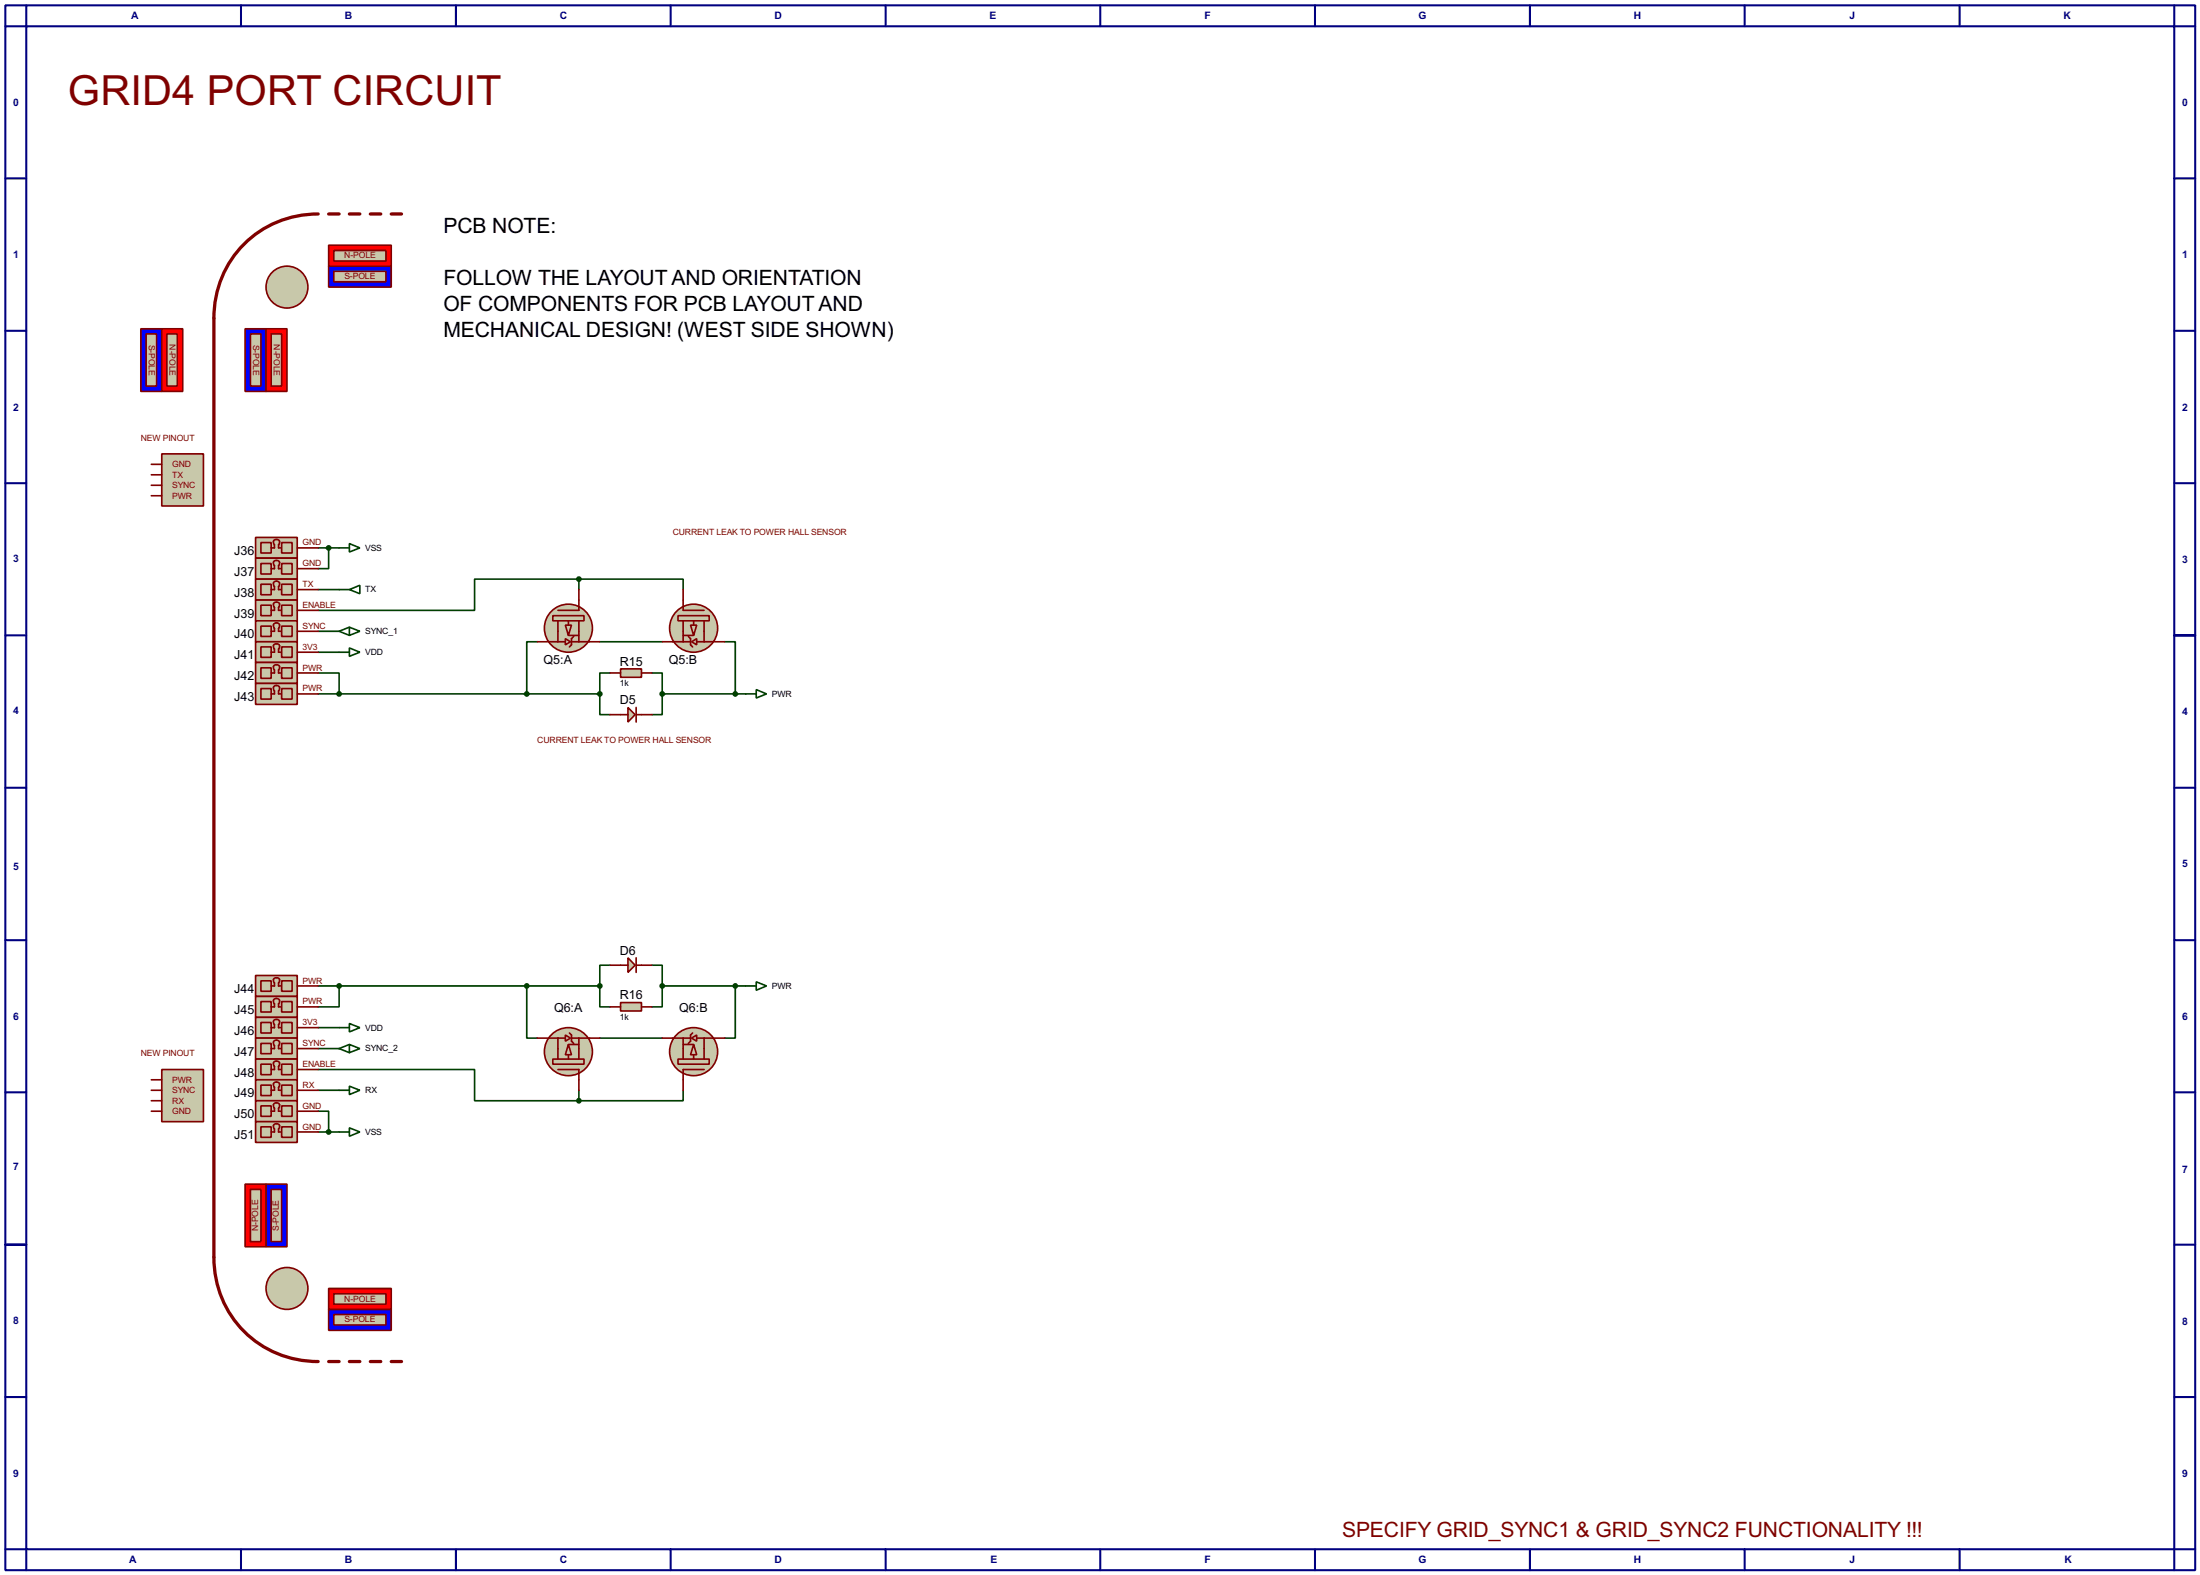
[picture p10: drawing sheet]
<svg xmlns="http://www.w3.org/2000/svg" width="536mm" height="383mm" viewBox="0 0 536 383" stroke-linecap="round" stroke-linejoin="round" font-family="sans-serif">
<g fill="none" stroke="#000080" stroke-width=".5">
<path d="M1.3 1.3h533.4v381h-533.4zM6.4 6.4h523.2v370.8h-523.2zM6.4 1.3v5.1h-5.1M58.7 1.3v5.1M111.1 1.3v5.1M163.4 1.3v5.1M215.7 1.3v5.1M268 1.3v5.1M320.3 1.3v5.1M372.7 1.3v5.1M425 1.3v5.1M477.3 1.3v5.1"/>
<path d="M529.6 1.3v5.1h5.1M1.3 43.5h5.1M529.6 43.5h5.1M1.3 80.6h5.1M529.6 80.6h5.1M1.3 117.7h5.1M529.6 117.7h5.1M1.3 154.7h5.1M529.6 154.7h5.1M1.3 191.8h5.1M529.6 191.8h5.1M1.3 228.9h5.1"/>
<path d="M529.6 228.9h5.1M1.3 266h5.1M529.6 266h5.1M1.3 303.1h5.1M529.6 303.1h5.1M1.3 340.2h5.1M529.6 340.2h5.1M1.3 377.2h5.1v5.1M58.7 377.2v5.1M111.1 377.2v5.1M163.4 377.2v5.1M215.7 377.2v5.1"/>
<path d="M268 377.2v5.1M320.3 377.2v5.1M372.7 377.2v5.1M425 377.2v5.1M477.3 377.2v5.1M534.7 377.2h-5.1v5.1"/>
</g>
<g fill="none" stroke="#004000" stroke-width=".4">
<path d="M77.5 133.4h5.1M80.1 133.4v5.1h-2.6M77.5 143.6h5.1M77.5 153.7h5.1M77.5 158.8h5.1M130.9 156.3h-2.6v12.7M141 141h25.4v2.6M141 141h-25.4v7.6h-38.1M141 141v2.6M146.1 156.3h15.2M176.6 156.3h2.5v12.7M77.5 163.9h5.1v5.1"/>
<path d="M77.5 169h68.6M146.1 169v5h2.5M148.6 163.9h-2.5v5.1M158.8 163.9h2.5v5.1M161.3 169v5h-2.5M161.3 169h20.4M148.6 235h-2.5v5.1M158.8 235h2.5v5.1M77.5 240.1h68.6M77.5 250.2h5.1M77.5 255.3h5.1M82.6 240.1v5.1h-5.1"/>
<path d="M128.3 240.1v12.7h2.6M146.1 240.1v5.1h2.5M146.1 252.8h15.2M161.3 240.1v5.1h-2.5M161.3 240.1h20.4M179.1 240.1v12.7h-2.5M77.5 260.4h38.1v7.6h25.4M77.5 270.6h2.6v5M77.5 265.5h5.1M77.5 275.6h5.1M141 265.5v2.5M166.4 265.5v2.5h-25.4"/>
</g>
<path d="M59.7 80.1h5.1v15.2h-5.1z" fill="#00f" stroke="#800000" stroke-width=".4"/>
<path d="M64.8 80.1h5.1v15.2h-5.1z" fill="#f00" stroke="#800000" stroke-width=".4"/>
<g fill="#c8c8aa" stroke="#800000" stroke-width=".4">
<path d="M61 81.3h2.6v12.7h-2.6z"/>
<path d="M66.1 81.3h2.5v12.7h-2.5z"/>
</g>
<path d="M64.8 288.3h5.1v15.3h-5.1z" fill="#00f" stroke="#800000" stroke-width=".4"/>
<path d="M59.7 288.3h5.1v15.3h-5.1z" fill="#f00" stroke="#800000" stroke-width=".4"/>
<g fill="#c8c8aa" stroke="#800000" stroke-width=".4">
<path d="M66.1 289.6h2.5v12.7h-2.5z"/>
<path d="M61 289.6h2.6v12.7h-2.6z"/>
</g>
<path d="M77.5 52.1a25.1 25.1 0 0 0-25.4 25.4v228.6a25.1 25.1 0 0 0 25.4 25.4" fill="none" stroke="#800000" stroke-width=".8"/>
<g fill="#c8c8aa" stroke="#800000" stroke-width=".4">
<circle cx="69.9" cy="69.9" r="5.1"/>
<circle cx="69.9" cy="313.7" r="5.1"/>
</g>
<path d="M80.1 64.8h15.2v5.1h-15.2z" fill="#00f" stroke="#800000" stroke-width=".4"/>
<path d="M80.1 59.7h15.2v5.1h-15.2z" fill="#f00" stroke="#800000" stroke-width=".4"/>
<g fill="#c8c8aa" stroke="#800000" stroke-width=".4">
<path d="M81.3 66.1h12.7v2.5h-12.7z"/>
<path d="M81.3 61h12.7v2.6h-12.7z"/>
</g>
<path d="M80.1 318.8h15.2v5.1h-15.2z" fill="#00f" stroke="#800000" stroke-width=".4"/>
<path d="M80.1 313.7h15.2v5.1h-15.2z" fill="#f00" stroke="#800000" stroke-width=".4"/>
<g fill="#c8c8aa" stroke="#800000" stroke-width=".4">
<path d="M81.3 320.1h12.7v2.5h-12.7z"/>
<path d="M81.3 315h12.7v2.6h-12.7z"/>
</g>
<path d="M80.1 52.1h2.5M85.1 52.1h2.6M90.2 52.1h2.6M95.3 52.1h2.5M80.1 331.5h2.5M85.1 331.5h2.6M90.2 331.5h2.6M95.3 331.5h2.5" fill="none" stroke="#800000" stroke-width=".8"/>
<path d="M34.3 80.1h5.1v15.2h-5.1z" fill="#00f" stroke="#800000" stroke-width=".4"/>
<path d="M39.4 80.1h5.1v15.2h-5.1z" fill="#f00" stroke="#800000" stroke-width=".4"/>
<g fill="#c8c8aa" stroke="#800000" stroke-width=".4">
<path d="M35.6 81.3h2.6v12.7h-2.6z"/>
<path d="M40.7 81.3h2.5v12.7h-2.5z"/>
<path d="M134.7 257.9h7.6v1.2h-7.6z"/>
</g>
<g fill="#c8c8aa" stroke="#800000" stroke-width=".4">
<path d="M138.5 254.3l.7 2.5h-1.5z"/>
<circle cx="138.4" cy="256.1" r="5.9"/>
</g>
<path d="M135.9 252.8v5.1M138.5 256.8v1.1M138.5 254.3h2.5M141 252.8v5.1M135.9 260.4h5.1v2.5" fill="none" stroke="#800000" stroke-width=".4"/>
<path d="M137.7 252l1.3 .8-1.3 .7z" fill="#c8c8aa" stroke="#800000" stroke-width=".4"/>
<path d="M130.9 252.8h2.5M133.7 252.8h4M138.7 251.5l.5 .5v1.5l.6 .6M139.2 252.8h6.9M141 262.9v2.6" fill="none" stroke="#800000" stroke-width=".4"/>
<g fill="#c8c8aa" stroke="#800000" stroke-width=".4">
<path d="M169 254.3l.7 2.5h-1.5z"/>
<circle cx="168.9" cy="256.1" r="5.9"/>
</g>
<path d="M165.2 257.9h7.6v1.2h-7.6z" fill="#c8c8aa" stroke="#800000" stroke-width=".4"/>
<path d="M166.4 252.8v5.1M166.4 254.3h2.6M169 256.8v1.1M171.5 252.8v5.1M171.5 260.4h-5.1v2.5" fill="none" stroke="#800000" stroke-width=".4"/>
<path d="M168.5 252.8l1.2-.8v1.5z" fill="#c8c8aa" stroke="#800000" stroke-width=".4"/>
<path d="M161.3 252.8h6.9M168.7 251.5l-.5 .5v1.5l-.5 .6M169.7 252.8h4.1M174 252.8h2.6M166.4 262.9v2.6" fill="none" stroke="#800000" stroke-width=".4"/>
<path d="M153 233.2l1.7 1.8-1.7 1.8z" fill="#c8c8aa" stroke="#800000" stroke-width=".4"/>
<path d="M148.6 235h4.4M155 233.2v3.6M155 235h3.8" fill="none" stroke="#800000" stroke-width=".4"/>
<g fill="#004000" stroke="#004000" stroke-width=".4">
<circle cx="161.3" cy="240.1" r=".5"/>
<circle cx="146.1" cy="240.1" r=".5"/>
</g>
<path d="M151.2 244.1h5.1v2.1h-5.1z" fill="#c8c8aa" stroke="#800000" stroke-width=".4"/>
<path d="M148.6 245.2h2.6M156.3 245.2h2.5" fill="none" stroke="#800000" stroke-width=".4"/>
<g fill="#c8c8aa" stroke="#800000" stroke-width=".4">
<path d="M39.4 110.5h10.2v12.7h-10.2z"/>
<path d="M39.4 260.4h10.2v12.7h-10.2z"/>
</g>
<g fill="none" stroke="#004000" stroke-width=".4">
<path d="M82.6 133.4h2.5M85.1 132.4l2.6 1-2.6 1zM82.6 143.6h2.5M85.1 143.6l2.6-1.1v2.1zM85.1 152.7l2.6 1-2.6 1zM85.1 152.7l-2.5 1 2.5 1M181.7 169h2.5M184.2 167.9l2.5 1.1-2.5 1zM184.2 239.1l2.5 1-2.5 1zM85.1 254.3l2.6 1-2.6 1zM85.1 254.3l-2.5 1 2.5 1M181.7 240.1h2.5"/>
<path d="M82.6 275.6h2.5M82.6 265.5h2.5M85.1 274.6l2.6 1-2.6 1.1zM85.1 264.5l2.6 1-2.6 1z"/>
</g>
<path d="M36.9 113.1h2.5M36.9 115.6h2.5M36.9 118.2h2.5M36.9 120.7h2.5M36.9 262.9h2.5M36.9 265.5h2.5M36.9 268h2.5M36.9 270.6h2.5" fill="none" stroke="#800000" stroke-width=".4"/>
<g fill="#c8c8aa" stroke="#800000" stroke-width=".4">
<path d="M137.7 152.2h1.5l-.7 2.5z"/>
<circle cx="138.4" cy="153" r="5.9"/>
</g>
<path d="M134.7 149.9h7.6v1.3h-7.6z" fill="#c8c8aa" stroke="#800000" stroke-width=".4"/>
<path d="M135.9 151.2v5.1M138.5 151.2v1M138.5 154.7h2.5M141 146.1v2.5h-5.1M141 151.2v5.1" fill="none" stroke="#800000" stroke-width=".4"/>
<path d="M137.7 155.5l1.3 .8-1.3 .7z" fill="#c8c8aa" stroke="#800000" stroke-width=".4"/>
<path d="M130.9 156.3h2.5M133.7 156.3h4M139.2 156.3h6.9M139.8 155l-.6 .5v1.5l-.5 .5M141 143.6v2.5" fill="none" stroke="#800000" stroke-width=".4"/>
<g fill="#c8c8aa" stroke="#800000" stroke-width=".4">
<path d="M168.2 152.2h1.5l-.7 2.5z"/>
<circle cx="168.9" cy="153" r="5.9"/>
</g>
<path d="M165.2 149.9h7.6v1.3h-7.6z" fill="#c8c8aa" stroke="#800000" stroke-width=".4"/>
<path d="M166.4 146.1v2.5h5.1M166.4 151.2v5.1M166.4 154.7h2.6M169 151.2v1M171.5 151.2v5.1" fill="none" stroke="#800000" stroke-width=".4"/>
<path d="M168.5 156.3l1.2-.8v1.5z" fill="#c8c8aa" stroke="#800000" stroke-width=".4"/>
<path d="M161.3 156.3h6.9M166.4 143.6v2.5M167.7 155l.5 .5v1.5l.5 .5M169.7 156.3h4.1M174 156.3h2.6" fill="none" stroke="#800000" stroke-width=".4"/>
<path d="M153 172.3l1.7 1.7-1.7 1.8z" fill="#c8c8aa" stroke="#800000" stroke-width=".4"/>
<path d="M148.6 174h4.4M155 172.3v3.5M155 174h3.8" fill="none" stroke="#800000" stroke-width=".4"/>
<g fill="#004000" stroke="#004000" stroke-width=".4">
<circle cx="161.3" cy="169" r=".5"/>
<circle cx="146.1" cy="169" r=".5"/>
</g>
<path d="M151.2 162.9h5.1v2h-5.1z" fill="#c8c8aa" stroke="#800000" stroke-width=".4"/>
<path d="M148.6 163.9h2.6M156.3 163.9h2.5" fill="none" stroke="#800000" stroke-width=".4"/>
<g fill="#004000" stroke="#004000" stroke-width=".4">
<circle cx="128.3" cy="240.1" r=".5"/>
<circle cx="141" cy="141" r=".5"/>
<circle cx="141" cy="268" r=".5"/>
<circle cx="179.1" cy="240.1" r=".5"/>
<circle cx="179.1" cy="169" r=".5"/>
</g>
<path d="M82.6 158.8h2.5M85.1 157.8l2.6 1-2.6 1zM82.6 250.2h2.5M85.1 249.2l2.6 1-2.6 1.1z" fill="none" stroke="#004000" stroke-width=".4"/>
<g fill="#c8c8aa" stroke="#800000" stroke-width=".4">
<path d="M62.3 130.9h10.1v5h-10.1z"/>
<path d="M63.6 132.1h2.5v2.6h-2.5z"/>
<path d="M68.6 132.1h2.6v2.6h-2.6z"/>
</g>
<path d="M66.1 133.4h.8v-.8a.73 .73 0 0 1-.1-1 .73 .73 0 0 1 1.1 0 .73 .73 0 0 1 0 1v.8h.5M72.4 133.4h5.1" fill="none" stroke="#800000" stroke-width=".4"/>
<g fill="#c8c8aa" stroke="#800000" stroke-width=".4">
<path d="M62.3 135.9h10.1v5.1h-10.1z"/>
<path d="M63.6 137.2h2.5v2.6h-2.5z"/>
<path d="M68.6 137.2h2.6v2.6h-2.6z"/>
</g>
<path d="M66.1 138.5h.8v-.8a.73 .73 0 0 1-.1-1 .73 .73 0 0 1 1.1 0 .73 .73 0 0 1 0 1v.8h.5M72.4 138.5h5.1" fill="none" stroke="#800000" stroke-width=".4"/>
<g fill="#c8c8aa" stroke="#800000" stroke-width=".4">
<path d="M62.3 141h10.1v5.1h-10.1z"/>
<path d="M63.6 142.3h2.5v2.5h-2.5z"/>
<path d="M68.6 142.3h2.6v2.5h-2.6z"/>
</g>
<path d="M66.1 143.6h.8v-.8a.75 .75 0 0 1-.1-1.1 .75 .75 0 0 1 1.1 0 .75 .75 0 0 1 0 1.1v.8h.5M72.4 143.6h5.1" fill="none" stroke="#800000" stroke-width=".4"/>
<g fill="#c8c8aa" stroke="#800000" stroke-width=".4">
<path d="M62.3 146.1h10.1v5.1h-10.1z"/>
<path d="M63.6 147.4h2.5v2.5h-2.5z"/>
<path d="M68.6 147.4h2.6v2.5h-2.6z"/>
</g>
<path d="M66.1 148.6h.8v-.7a.73 .73 0 0 1-.1-1.1 .73 .73 0 0 1 1.1 0 .73 .73 0 0 1 0 1.1v.7h.5M72.4 148.6h5.1" fill="none" stroke="#800000" stroke-width=".4"/>
<g fill="#c8c8aa" stroke="#800000" stroke-width=".4">
<path d="M62.3 151.2h10.1v5.1h-10.1z"/>
<path d="M63.6 152.5h2.5v2.5h-2.5z"/>
<path d="M68.6 152.5h2.6v2.5h-2.6z"/>
</g>
<path d="M66.1 153.7h.8v-.7a.75 .75 0 0 1-.1-1.1 .75 .75 0 0 1 1.1 0 .75 .75 0 0 1 0 1.1v.7h.5M72.4 153.7h5.1" fill="none" stroke="#800000" stroke-width=".4"/>
<g fill="#c8c8aa" stroke="#800000" stroke-width=".4">
<path d="M62.3 156.3h10.1v5h-10.1z"/>
<path d="M63.6 157.5h2.5v2.6h-2.5z"/>
<path d="M68.6 157.5h2.6v2.6h-2.6z"/>
</g>
<path d="M66.1 158.8h.8v-.8a.73 .73 0 0 1-.1-1 .73 .73 0 0 1 1.1 0 .73 .73 0 0 1 0 1v.8h.5M72.4 158.8h5.1" fill="none" stroke="#800000" stroke-width=".4"/>
<g fill="#c8c8aa" stroke="#800000" stroke-width=".4">
<path d="M62.3 161.3h10.1v5.1h-10.1z"/>
<path d="M63.6 162.6h2.5v2.6h-2.5z"/>
<path d="M68.6 162.6h2.6v2.6h-2.6z"/>
</g>
<path d="M66.1 163.9h.8v-.8a.73 .73 0 0 1-.1-1 .73 .73 0 0 1 1.1 0 .73 .73 0 0 1 0 1v.8h.5M72.4 163.9h5.1" fill="none" stroke="#800000" stroke-width=".4"/>
<g fill="#c8c8aa" stroke="#800000" stroke-width=".4">
<path d="M62.3 166.4h10.1v5.1h-10.1z"/>
<path d="M63.6 167.7h2.5v2.5h-2.5z"/>
<path d="M68.6 167.7h2.6v2.5h-2.6z"/>
</g>
<path d="M66.1 169h.8v-.8a.75 .75 0 0 1-.1-1.1 .75 .75 0 0 1 1.1 0 .75 .75 0 0 1 0 1.1v.8h.5M72.4 169h5.1" fill="none" stroke="#800000" stroke-width=".4"/>
<g fill="#c8c8aa" stroke="#800000" stroke-width=".4">
<path d="M62.3 237.5h10.1v5.1h-10.1z"/>
<path d="M63.6 238.8h2.5v2.6h-2.5z"/>
<path d="M68.6 238.8h2.6v2.6h-2.6z"/>
</g>
<path d="M66.1 240.1h.8v-.8a.73 .73 0 0 1-.1-1 .73 .73 0 0 1 1.1 0 .73 .73 0 0 1 0 1v.8h.5M72.4 240.1h5.1" fill="none" stroke="#800000" stroke-width=".4"/>
<g fill="#c8c8aa" stroke="#800000" stroke-width=".4">
<path d="M62.3 242.6h10.1v5.1h-10.1z"/>
<path d="M63.6 243.9h2.5v2.5h-2.5z"/>
<path d="M68.6 243.9h2.6v2.5h-2.6z"/>
</g>
<path d="M66.1 245.2h.8v-.8a.75 .75 0 0 1-.1-1.1 .75 .75 0 0 1 1.1 0 .75 .75 0 0 1 0 1.1v.8h.5M72.4 245.2h5.1" fill="none" stroke="#800000" stroke-width=".4"/>
<g fill="#c8c8aa" stroke="#800000" stroke-width=".4">
<path d="M62.3 247.7h10.1v5.1h-10.1z"/>
<path d="M63.6 249h2.5v2.5h-2.5z"/>
<path d="M68.6 249h2.6v2.5h-2.6z"/>
</g>
<path d="M66.1 250.2h.8v-.7a.73 .73 0 0 1-.1-1.1 .73 .73 0 0 1 1.1 0 .73 .73 0 0 1 0 1.1v.7h.5M72.4 250.2h5.1" fill="none" stroke="#800000" stroke-width=".4"/>
<g fill="#c8c8aa" stroke="#800000" stroke-width=".4">
<path d="M62.3 252.8h10.1v5.1h-10.1z"/>
<path d="M63.6 254.1h2.5v2.5h-2.5z"/>
<path d="M68.6 254.1h2.6v2.5h-2.6z"/>
</g>
<path d="M66.1 255.3h.8v-.7a.75 .75 0 0 1-.1-1.1 .75 .75 0 0 1 1.1 0 .75 .75 0 0 1 0 1.1v.7h.5M72.4 255.3h5.1" fill="none" stroke="#800000" stroke-width=".4"/>
<g fill="#c8c8aa" stroke="#800000" stroke-width=".4">
<path d="M62.3 257.9h10.1v5h-10.1z"/>
<path d="M63.6 259.1h2.5v2.6h-2.5z"/>
<path d="M68.6 259.1h2.6v2.6h-2.6z"/>
</g>
<path d="M66.1 260.4h.8v-.8a.73 .73 0 0 1-.1-1 .73 .73 0 0 1 1.1 0 .73 .73 0 0 1 0 1v.8h.5M72.4 260.4h5.1" fill="none" stroke="#800000" stroke-width=".4"/>
<g fill="#c8c8aa" stroke="#800000" stroke-width=".4">
<path d="M62.3 262.9h10.1v5.1h-10.1z"/>
<path d="M63.6 264.2h2.5v2.6h-2.5z"/>
<path d="M68.6 264.2h2.6v2.6h-2.6z"/>
</g>
<path d="M66.1 265.5h.8v-.8a.73 .73 0 0 1-.1-1 .73 .73 0 0 1 1.1 0 .73 .73 0 0 1 0 1v.8h.5M72.4 265.5h5.1" fill="none" stroke="#800000" stroke-width=".4"/>
<g fill="#c8c8aa" stroke="#800000" stroke-width=".4">
<path d="M62.3 268h10.1v5.1h-10.1z"/>
<path d="M63.6 269.3h2.5v2.5h-2.5z"/>
<path d="M68.6 269.3h2.6v2.5h-2.6z"/>
</g>
<path d="M66.1 270.6h.8v-.8a.75 .75 0 0 1-.1-1.1 .75 .75 0 0 1 1.1 0 .75 .75 0 0 1 0 1.1v.8h.5M72.4 270.6h5.1" fill="none" stroke="#800000" stroke-width=".4"/>
<g fill="#c8c8aa" stroke="#800000" stroke-width=".4">
<path d="M62.3 273.1h10.1v5.1h-10.1z"/>
<path d="M63.6 274.4h2.5v2.5h-2.5z"/>
<path d="M68.6 274.4h2.6v2.5h-2.6z"/>
</g>
<path d="M66.1 275.6h.8v-.7a.73 .73 0 0 1-.1-1.1 .73 .73 0 0 1 1.1 0 .73 .73 0 0 1 0 1.1v.7h.5M72.4 275.6h5.1" fill="none" stroke="#800000" stroke-width=".4"/>
<g fill="#004000" stroke="#004000" stroke-width=".4">
<circle cx="80" cy="133.4" r=".5"/>
<circle cx="82.6" cy="240.1" r=".5"/>
<circle cx="80" cy="275.6" r=".5"/>
<circle cx="128.3" cy="169" r=".5"/>
<circle cx="82.6" cy="169" r=".5"/>
</g>
<text font-size="11.3" fill="#800000" x="16.6" y="25.7">GRID4 PORT CIRCUIT</text>
<g font-size="5.8">
<text x="108" y="56.7">PCB NOTE:</text>
<text x="108" y="69.4">FOLLOW THE LAYOUT AND ORIENTATION</text>
<text x="108" y="75.8">OF COMPONENTS FOR PCB LAYOUT AND</text>
<text x="108" y="82.1">MECHANICAL DESIGN! (WEST SIDE SHOWN)</text>
</g>
<text font-size="5.8" fill="#800000" x="326.9" y="374.2">SPECIFY GRID_SYNC1 &amp; GRID_SYNC2 FUNCTIONALITY !!!</text>
<g font-size="3.4">
<text x="57" y="135.1">J36</text>
<text x="57" y="140.2">J37</text>
<text x="57" y="145.3">J38</text>
<text x="57" y="150.3">J39</text>
<text x="57" y="155.5">J40</text>
<text x="57" y="160.5">J41</text>
<text x="132.4" y="161.8">Q5:A</text>
<text x="162.9" y="161.8">Q5:B</text>
<text x="57" y="165.6">J42</text>
<text x="151" y="162.1">R15</text>
<text x="57" y="170.7">J43</text>
<text x="151" y="171.5">D5</text>
<text x="151" y="232.4">D6</text>
<text x="57" y="241.8">J44</text>
<text x="151" y="243.3">R16</text>
<text x="57" y="246.9">J45</text>
<text x="57" y="252">J46</text>
<text x="135" y="246.4">Q6:A</text>
<text x="165.5" y="246.4">Q6:B</text>
<text x="57" y="257.1">J47</text>
<text x="57" y="262.1">J48</text>
<text x="57" y="267.2">J49</text>
<text x="57" y="272.3">J50</text>
<text x="57" y="277.4">J51</text>
</g>
<g font-size="2.8" fill="#000080">
<text x="32" y="4.7">A</text>
<text x="84" y="4.7">B</text>
<text x="136.4" y="4.7">C</text>
<text x="188.7" y="4.7">D</text>
<text x="241.1" y="4.7">E</text>
<text x="293.4" y="4.7">F</text>
<text x="345.6" y="4.7">G</text>
<text x="397.9" y="4.7">H</text>
<text x="450.5" y="4.7">J</text>
<text x="502.6" y="4.7">K</text>
<text x="3.2" y="25.8">0</text>
<text x="531.5" y="25.8">0</text>
<text x="3.2" y="62.8">1</text>
<text x="531.5" y="62.8">1</text>
<text x="3.2" y="100">2</text>
<text x="531.5" y="100">2</text>
<text x="3.2" y="136.8">3</text>
<text x="531.5" y="137">3</text>
<text x="3.2" y="173.9">4</text>
<text x="531.5" y="174.1">4</text>
<text x="3.2" y="211.7">5</text>
<text x="531.5" y="211.2">5</text>
<text x="3.2" y="248.3">6</text>
<text x="531.5" y="248.3">6</text>
<text x="3.2" y="284.9">7</text>
<text x="531.5" y="285.6">7</text>
<text x="3.2" y="322.5">8</text>
<text x="531.5" y="322.7">8</text>
<text x="3.2" y="359.6">9</text>
<text x="531.5" y="359.6">9</text>
<text x="31.5" y="380.6">A</text>
<text x="84" y="380.6">B</text>
<text x="136.4" y="380.6">C</text>
<text x="188.7" y="380.6">D</text>
<text x="241.3" y="380.6">E</text>
<text x="293.4" y="380.6">F</text>
<text x="345.6" y="380.6">G</text>
<text x="397.9" y="380.6">H</text>
<text x="450.5" y="380.6">J</text>
<text x="502.9" y="380.6">K</text>
</g>
<g font-size="2.4" fill="#800000">
<text x="83.9" y="62.9">N-POLE</text>
<text x="83.9" y="68">S-POLE</text>
<text x="36.3" y="83.9" transform="rotate(90 36.3 83.9)">S-POLE</text>
<text x="41.3" y="83.9" transform="rotate(90 41.3 83.9)">N-POLE</text>
<text x="61.7" y="83.9" transform="rotate(90 61.7 83.9)">S-POLE</text>
<text x="66.7" y="83.8" transform="rotate(90 66.7 83.8)">N-POLE</text>
<text x="34.3" y="107.3">NEW PINOUT</text>
<text x="42" y="113.7">GND</text>
<text x="42" y="118.9">SYNC</text>
<text x="42" y="116.3">TX</text>
<text x="42" y="121.4">PWR</text>
<text x="163.9" y="130.2">CURRENT LEAK TO POWER HALL SENSOR</text>
<text x="73.7" y="137.9">GND</text>
<text x="73.7" y="132.8">GND</text>
<text x="73.7" y="143">TX</text>
<text x="73.7" y="148.1">ENABLE</text>
<text x="73.7" y="153.1">SYNC</text>
<text x="73.7" y="158.2">3V3</text>
<text x="73.7" y="163.3">PWR</text>
<text x="73.7" y="168.4">PWR</text>
<text x="130.9" y="181">CURRENT LEAK TO POWER HALL SENSOR</text>
<text x="73.7" y="239.5">PWR</text>
<text x="73.7" y="244.6">PWR</text>
<text x="73.7" y="249.7">3V3</text>
<text x="34.3" y="257.2">NEW PINOUT</text>
<text x="73.7" y="254.8">SYNC</text>
<text x="42" y="263.6">PWR</text>
<text x="73.7" y="259.8">ENABLE</text>
<text x="42" y="268.7">RX</text>
<text x="42" y="266.2">SYNC</text>
<text x="73.7" y="264.9">RX</text>
<text x="73.7" y="270">GND</text>
<text x="42" y="271.3">GND</text>
<text x="73.7" y="275.1">GND</text>
<text x="62.9" y="299.7" transform="rotate(-90 62.9 299.7)">N-POLE</text>
<text x="68" y="299.7" transform="rotate(-90 68 299.7)">S-POLE</text>
<text x="83.9" y="316.9">N-POLE</text>
<text x="83.9" y="322">S-POLE</text>
</g>
<g font-size="2.4">
<text x="89" y="134.1">VSS</text>
<text x="89" y="144.3">TX</text>
<text x="89" y="154.4">SYNC_1</text>
<text x="89" y="159.5">VDD</text>
<text x="151" y="167">1k</text>
<text x="188" y="169.7">PWR</text>
<text x="188" y="240.8">PWR</text>
<text x="89" y="250.9">VDD</text>
<text x="151" y="248.3">1k</text>
<text x="89" y="256">SYNC_2</text>
<text x="89" y="266.2">RX</text>
<text x="89" y="276.3">VSS</text>
</g>
</svg>
